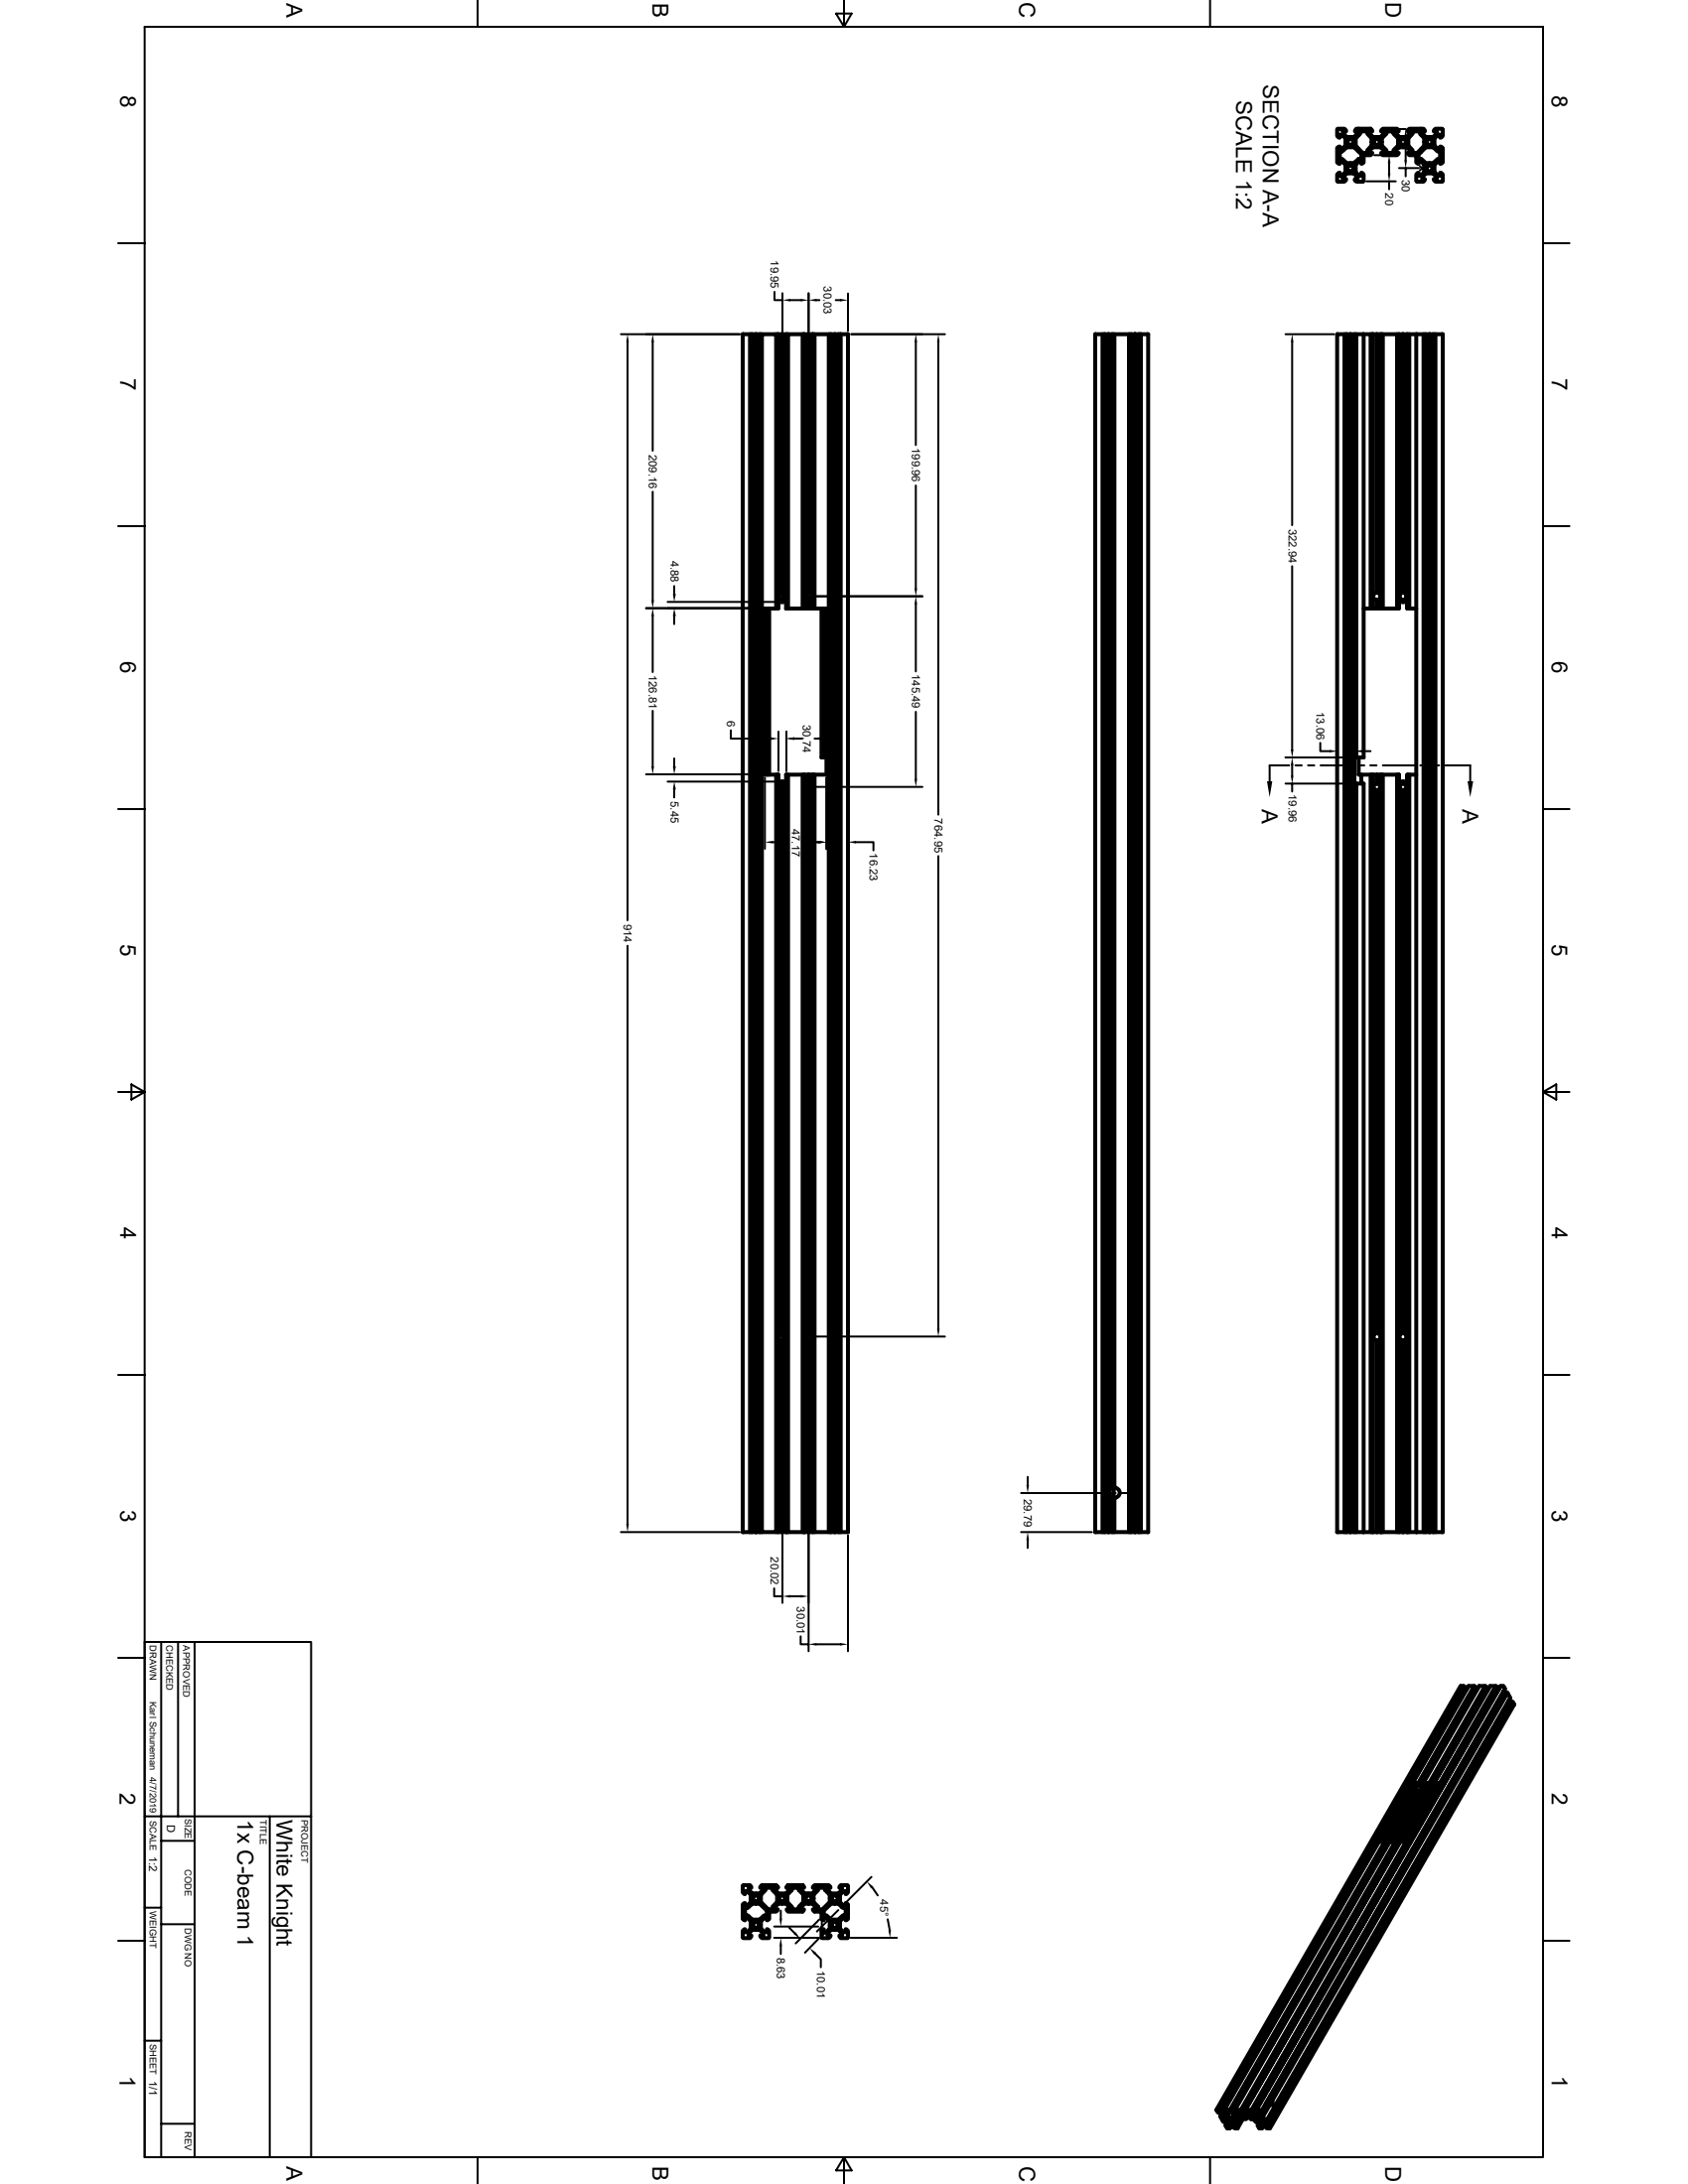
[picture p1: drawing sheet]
<svg xmlns="http://www.w3.org/2000/svg" width="216mm" height="279mm" viewBox="0 0 216 279" stroke-linecap="round" stroke-linejoin="round" font-family="sans-serif">
<g fill="none" stroke="#000" stroke-width=".51">
<path d="M171 16.6v.8l.2 .2h.2v-.4h.2l.5 .5v.9l-.5 .5h-.2v-.3l-.4 .1v1.9l.4 .2v-.4h.2l.5 .5v.9l-.5 .5h-.2v-.4h-.2l-.2 .2v.9M171.1 16.5v.1M171.1 16.5h.9l.2 .2v.1h-.4v.3l.5 .4h.9l.5-.4v-.3h-.4v-.1l.2-.2h.3v.8l-.4 .4v.5v.4l.4 .4v.4l-.6-.6h-.5h-.4l-.6 .6h-.3v.9h.3l.6 .6 .9-.1v1.4h-.9l-.5 .4v.3h.4v.1l-.2 .2h-.9M173.8 16.5h1.5l.2 .2v.1h-.3v.3l.4 .4h1l.4-.4v-.3h-.3v-.1l.2-.2h1.8l.2 .2v.1h-.4v.3l.4 .4v1.3l-.4 .5v.3h.4l-.2 .3h-1.8l-.2-.3h.3v-.3l-.4-.5h-1l-.4 .5v.3h.3l-.2 .3h-1.2v-.2l-.3-.3M173.8 17.3l.1-.2v-.3h1v.3l.5 .6 .1 .5-.1 .4-.5 .6v.4h-.6l-.5-.6M174.1 19.9v.4h-.3l-.6 .5M174.4 19.9v.9l-.3 .2v-.4h-.3l-.4 .5v.4v.5l.4 .5h.3v-.4l.3 .2v.9M177.3 16.8h.9v.3l.6 .6v.9l-.6 .6v.4h-.9v-.4l-.6-.6v-.9l.6-.6zM178.9 17.5h1.1v1.3M178.9 18.8h1.1M180 18.8h.1M180 18.8l.4 .5v.3h-.4l.3 .3h.8v.9l.3 .2v-.4h.3"/>
<path d="M181.7 16.5h-1.4l-.3 .2v.1h.4v.3l-.4 .4M181.7 19.5l-.3 .2v.6h.3M181.7 17.2l-.1-.1v-.3h-.9v.3l-.6 .6v.5v.4l.6 .6v.4h.6l.4-.5M184.4 16.5h-.8l-.2 .2v.1h.4v.3l-.5 .4h-.9l-.5-.4v-.3h.3v-.1l-.1-.2h-.4v.7l.5 .5v.5v.4l-.5 .5v.4l.7-.7h.9l.6 .6h.3v.9h-.3l-.6 .6h-.5h-.4l-.7-.6v.3l.5 .5v.9l-.5 .5h-.3v-.4l-.3 .2v.9M184.4 16.5l.1 .1M184.5 16.6v.8l-.2 .2h-.1v-.4h-.3l-.4 .5v.9l.4 .5h.3v-.3l.3 .1v1.9l-.3 .2v-.4h-.3l-.4 .5v.9l.4 .5h.3v-.4h.1l.2 .2v.9M171.1 23.2h.1M173.2 22.2l.5 .4v.3h-.4v.2l.2 .1h.8M174.4 23.2h-.1M181.2 23.2h.1M181.2 23.2h.9l.1-.3h-.3v-.3l.5-.4h.9l.5 .4v.3h-.4v.1l.2 .2h.8M184.5 23.2h-.1"/>
<path d="M95.9 42.8v153.2M96.1 42.8v153.2M96.2 42.8v153.2M96.6 42.8h.9M96.7 42.8v153.2M97.2 42.8v153.2M99.3 42.8h.2M99.5 42.8h.1v33.3M99.5 42.8v35.1M99.6 42.8h.4v33M100 42.8v33M100 42.8l.1 33"/>
<path d="M100.1 42.8h.4v33.3M100.5 42.8h.1M100.8 42.8h-.2v35.1M102.7 42.8h-1.9v35.1M102.8 42.8h-.1v35.1M102.8 42.8h.1v33.3M102.8 42.8v35.1M102.9 42.8h.5v33M103.4 42.8v33M103.4 42.8l.1 33M103.5 42.8h.4v33.4M103.9 42.8h.1"/>
<path d="M104 42.8h.2v35.1M104 42.8v35.1M104.2 42.8h3.3M106 42.8v153.2M106.2 42.8v153.2M106.3 42.8v153.2M106.7 42.8v153.2M106.8 42.8v153.2M107.2 42.8v153.2M107.4 42.8v153.2M107.5 42.8v153.2M107.5 42.8h1v153.2h-4.6"/>
<path d="M141 42.8v153.2M141.2 42.8v153.2M141.3 42.8v153.2M141.7 42.8v153.2M141.8 42.8v153.2M141.8 42.8h-1.7v153.2h1.7M142.2 42.8h.2v147.3M142.4 42.8h.1v147.4M142.5 42.8h2.7M144.4 42.8v153.2M144.6 42.8v153.2M144.7 42.8v153.2"/>
<path d="M145.1 42.8v153.2M145.2 42.8h.1M145.2 42.8v153.2M145.2 42.8h.7M145.6 42.8v153.2M145.7 42.8v153.2M145.9 42.8h1v153.2h-4.7M145.9 42.8v153.2M172 42.8v153.2M172.2 42.8v153.2M172.3 42.8v153.2M172.7 42.8v153.2"/>
<path d="M172.8 42.8v153.2M173.2 42.8v153.2M173.5 42.8v54.1M174.4 42.8h-3.4v153.2h2.3M174.4 42.8h.9v35.1M174.4 42.8v54.1h-1.1v-54.1M175.3 42.8h.3M175.5 42.8v35.1M175.6 42.8h.5v33M175.6 42.8v33.4M176.1 42.8v33M176.1 42.8h.5"/>
<path d="M176.7 42.8h.2v35.1M176.7 42.8h-.1v33.3M176.7 42.8v35.1M176.9 42.8h1.8v35.1M178.7 42.8h.2v35.1M178.9 42.8h.1v33.3M179 42.8h.4v33M179.4 42.8l.1 33M179.5 42.8h.1M180 42.8h-.5v33M180 42.8v33.3M180.3 42.8h.8"/>
<path d="M181.1 42.8v153.2M181.1 42.8h3.4v153.2h-3.4M182.1 42.8v153.2M182.2 42.8v153.2M182.4 42.8v153.2M182.8 42.8v153.2M182.9 42.8v153.2M183.3 42.8v153.2M183.4 42.8v153.2M183.6 42.8v153.2M98.1 77.9v21.2M98.2 77.9v21.2"/>
<path d="M98.4 77.9v21.2M99.3 77.9v-35.1h-1.8v153.2h1.8v-96.9M99.5 77.9h-1.7v21.2h1.8v.8M99.6 77.1v.8h-.1M99.6 76.5v.5M99.7 77l-.1 .1M99.7 77h.3M100 77h.5M100 76.8v.2M100.1 76.8v.2M100.5 77v.1M100.5 77.1v.8h2.3"/>
<path d="M100.5 76.5v.5M102.9 76.5v1.4h-.1M102.9 77.9h2.8v21.2h-5.2v.8M103.4 76.8v1.1M103.5 76.8v1.1M103.9 76.2l-.2-.3a.48 .48 0 0 0-.7 .2v.4a.48 .48 0 0 0 .7 .2l.2-.3M103.9 76.2v1.7M105.1 77.9v19h.6M105.3 77.9v19M105.4 77.9v19M105.7 77.9v19M174.4 77.9h1.2"/>
<path d="M175.6 76.4v1.5h.5M176.1 76.8v1.1M176.1 76.8v1.1h.5M176.6 76.5v1.4h.1M178.9 77.1v.8h-2.2M179 77h.1M179 76.5v.6M179 77h.4M179.4 76.8l.1 .2M179.5 76.8v.2M179.5 76.8v.2h.4M179.9 77v.1"/>
<path d="M180 77.1v.8M180 76.5v.5M180 77.9v-35.1h.3v35.1M180 77.9h1.1M99.5 99.1v96.9h-.2M99.6 100v70.8M99.6 99.9h.1M99.7 100h.3v.2M100 100v.2M100 100l.1 .2M100.1 100h.4M100.5 99.9h.1"/>
<path d="M100.5 100v70.9M100.6 99.1v96.9h.2M100.8 99.1v96.9h1.9M102.7 99.1v96.9h.1M102.8 99.1v96.9M102.9 99.1v71.8M103.4 99.1v1.1M103.5 99.1v1.1M103.9 99.1v71.8M104 99.1v96.9M104.2 99.1v96.9M173.2 97v3.2"/>
<path d="M173.3 96.9v.1M173.8 96.9v2.2h.3M175.3 99.1v96.9h-.9M175.5 99.1v96.9h-.2M175.6 99.1v71.8M176.1 99.1v1.1M176.6 99.1v71.8M176.7 99.1v96.9M176.9 99.1v96.9M178.7 99.1v96.9M178.9 99.1v96.9M178.9 99.9v-.8h-4.8v1.1"/>
<path d="M179 99.9h.1M179 100v70.9M179 100h.5M179.4 100v.2M179.5 100v.2M179.9 100h-.4v.2M179.9 99.9h.1M180 100v70.8M180 99.1v96.9M180.3 99.1v96.9M181.1 99.1h-1.1v.8M100 101.1v69.4"/>
<path d="M100.1 101.1v69.4M103.4 101.1v69.4M103.5 101.1v69.4M173.3 100.2h.1M173.5 100.2v95.8h.9M176.1 101.1v69.4M179.4 101.1v69.4M179.5 101.1v69.4M99.6 171.2v24.8h-.1M100 171.5l-.3-.1-.1-.2v-.3a.48 .48 0 0 1 .7-.3l.2 .3v.3l-.2 .2-.2 .1M100 171.5h.1M100 171.5v24.5"/>
<path d="M100 171.5l.1 24.5M100.1 171.5v24.5M100.5 171.2v24.8M102.9 171.2v24.8h.5M103.4 171.5l-.3-.1-.1-.2v-.3a.48 .48 0 0 1 .7-.3 .5 .5 0 0 1-.2 .9M103.4 171.5v24.5M103.4 171.5h.1M103.4 171.5l.1 24.5M103.9 171.2v24.8h-.4v-24.5M175.6 171.2v24.8M176.1 171.5a.47 .47 0 0 1-.4-.6 .47 .47 0 0 1 .7-.3l.1 .3v.3l-.1 .2-.3 .1M176.1 171.5h.1"/>
<path d="M176.1 171.5v24.5M176.1 171.5v24.5h.5M176.6 171.2v24.8h.1M179 171.2v-.3l.2-.3a.48 .48 0 0 1 .7 .3v.3l-.2 .2-.2 .1M179 171.2l.2 .2 .2 .1M179 171.2v24.8h.4M179.4 171.5l.1 24.5M179.4 171.5h.1M179.5 171.5v24.5M179.5 171.5v24.5h.5M180 171.2v24.8M96.6 196v-153.2h-1.6v153.2h1.7"/>
<path d="M96.7 196h.8M99.6 196h.4M100.1 196h.5M102.8 196h.1M142.2 190.3v-147.5h-.4v153.2h.4v-4.4M142.4 196v-4.2l.1-.1v4.3M142.4 190.2h.1M142.5 190.4l.1-.2a.73 .73 0 0 1 .5 1.1l-.5 .4-.1-.1M142.5 190.3v1.3M142.5 190.2a1.02 1.02 0 0 0-.6 .9l.6 .6M173.5 196h-.2v-95.8h1.1v95.8M175.5 196h.1"/>
<path d="M175.6 196h.5M176.7 196h2.3M180 196h1.1M186.8 215.7l-31.2 54.2 .1 .3 .2 .1v-.1h.1l.3 .3 .1 .2-.1 .1h-.1v-.1l-.1 .1 .3 .6 .2 .1-.1-.1h.1l.4 .3 .1 .2-.1 .1-.2-.1 .1 .3M186.9 215.7h.3l.1 .1M186.9 215.7h.1M187.2 215.7l-31.2 54.2M187.3 215.9l.3 .2M187.3 215.8l-31.2 54.2M187.5 216.1l-31.2 54.2M187.8 215.7l-31.3 54.3M188.6 215.7l.1 .1-7.2 12.4"/>
<path d="M188.6 215.9l.3 .2-6.9 11.9M188.7 215.8l-7.1 12.4M188.9 216.1h.1M189.2 215.7l-7.3 12.5M189.9 215.7h-.7l-7.2 12.4M190 215.9l.2 .2-6.7 11.7M190.1 215.8l-.2-.1-7.1 12.4M190.2 216.1h.2M190.6 215.7h.7l.1 .1-31.3 54.3M191.3 215.7l-31.2 54.2M191.4 215.9l.3 .2M191.4 215.8l-31.2 54.2"/>
<path d="M191.6 216.1l-31.2 54.2M191.9 215.7l-31.2 54.3M192.3 215.7h-.4v.1M192.3 216.4v.1l-30.1 52.1M192.3 215.7l.2 .3-31.3 54.2M192.3 216.5l.3 .1M192.7 216.5l.1 .1-30.1 52.1M192.8 216.6l.4 .6-31.3 54.2M193 217.6l.3 .2M193 217.6l-31.2 54.3M193.4 217.7l-31.3 54.2M193.5 217.8l-31.2 54.1"/>
<path d="M193.6 218.1h.1M193.7 218.1l-.2-.3-.2-.1-31.2 54.2M193.7 218.1l-31.3 54.2M176.8 235.6l4.2-7.2-.2-.3-4.3 7.5h.6l.1 .1M177.2 235.8l.2 .2M177.2 235.7l-19.8 34.3M177.2 235.7l-19.8 34.3-.1-.1M177.2 236.3l-14.4 25.1v.1M177.2 236.4l-.1 .3M177.3 236.3h.1M177.3 236l4.1-7v.2l-4 6.9M177.5 236.1l-.1-.1-.2 .3"/>
<path d="M177.7 235.6l-19.8 34.3h.8M178.4 235.6l-19.7 34.3 .1 .1M178.6 235.7l-19.8 34.3M178.6 236.4l-.1 .3M178.8 236l-14.6 25.4M179.1 235.6l-19.8 34.3M180.8 228.1h.6l.2 .1M181 228.4l-.1-.2h.4l.4 .3 .2 .4-.1 .2 .1 .1h-.3l-.2-.2M181.1 228.2l-.1 .1M181.2 228.2l-4.2 7.4M181.3 228.2l-4.3 7.4M181.4 228.3l-4.3 7.4"/>
<path d="M181.4 228.1l7.2-12.4h-.8l-31.2 54.2h.7l19.8-34.3M181.4 229.2l.3 .2h-.1M181.5 229.2l-3.7 6.4 3.7-6.4M181.5 228.2v.1l.2 .2 .2-.3M181.6 228.2h-.2l.1 .1M181.6 229.4l.1 .2-3.6 6M181.6 229.3l-3.6 6.3 3.6-6.2M181.7 228.5l.3 .4M181.8 229.6l-3.5 6M181.8 229.7l-3.4 5.9M181.8 228.7h.1M181.9 228.8l-.3 .4"/>
<path d="M181.9 228.9l-.1 .2M182 228l-.1 .2M182 228h.1M182.1 229.3l-.2 .3M182.2 228.3h.1M182.2 228.6l-.3 .5 .2 .1-.4 .1 .2 .3v.1l-.2-.1M182.2 228.4l-.1-.1h.1l-.1 .1 .3 .5 .3 .2v.1h-.1l.7 .1M182.2 228.7l-.2 .5M182.2 228.6h.1M182.2 227.8l-.1 .1M182.3 228.2h.4v.1l.4 .2 .2 .4-.2 .2 .1 .1h-.4v-.1l-.4-.2-.2-.4 .2-.2zM182.3 228.8l-.2 .4"/>
<path d="M182.4 228.9l-.3 .3M182.4 228.9l-3.9 6.8M182.4 228.2v.1M182.6 229.2v-.1l-3.9 6.8M182.6 228.2l-.3 .5M182.6 229.2l-3.9 6.8M182.7 229.3l-3.8 6.7-.4-.2M182.8 228.3l-.4 .6M182.8 228.3v-.1h.1l-.1-.1h-.8v.1l.2 .1-.1 .1M182.9 228.2l7.2-12.4-7.2 12.4M183.1 229.3l-3.7 6.3M183.1 228.6l-.3 .5"/>
<path d="M183.1 228.6l-.3 .6M183.1 228.5h.4l.1-.2-.2-.1v-.1h.7l-4.4 7.5h-.6l-19.8 34.4M183.2 228.7h.1M183.3 228.9l-.2 .2M183.3 228.6l.3 .1-.1 .1-.2-.1zM183.4 228.2l-.1 .3M183.4 228.1l7.2-12.4-7.2 12.5M183.4 228l-.3 .5-.3-.2 .1-.1M183.5 228.9l-.2 .3M183.6 228.9h-.2l-.1 .2 .1 .1M183.6 227.8l-.2 .2M183.6 228.3l-.1 .2"/>
<path d="M183.6 228.2h.4l-.3 .5-.1-.2 .1-.2zM183.8 228.2l-.1 .1M95 241.3v.8l.3 .2v-.4h.3l.4 .5 .1 .5-.1 .4-.4 .5h-.3v-.3l-.3 .1v1.9l.3 .2v-.4h.3l.4 .5 .1 .5-.1 .4-.4 .5h-.3v-.4l-.3 .2v.9M95 247.9h.1M95.1 241.2l-.1 .1M95.3 244.1h.3l.6-.6h1l.9 .9v.6h-.4l-.5 .6h-1l-.6-.6h-.3zM97.9 241.5h.9v.3l.6 .6v.9l-.6 .6v.4h-.5l-1-1v-.9l.6-.6zM98.3 247.9h-.8l-.3-.2v-.1h.4v-.2l-.4-.5h-1l-.4 .5v.2h.3l-.2 .3h-.8M98.3 247.9h.1M101.3 241.5h.9v.3l.5 .6v.9l-.5 .6v.4h-.9v-.4l-.6-.6v-.9l.6-.6zM104.6 241.5h.9v.3l.6 .6v.9l-.9 1h-.6v-.4l-.5-.6v-.9l.5-.6zM105.1 247.9v-.9l.3-.2v.4h.3l.4-.5v-.9l-.4-.5h-.3v.4l-.3-.2v-.9h-.9l-.2-.3h.4v-.3l-.5-.5h-.5h-.5l-.4 .5v.3h.3l-.1 .3h-1.9l-.2-.3h.4v-.3l-.5-.5h-.5h-.4l-.5 .5v.3h.4l-.2 .3h-.9v.9l-.3 .2v-.4h-.3l-.5 .5v.9l.5 .5h.3v-.4l.3 .2v.9"/>
<path d="M105.1 247.9h.1M105.4 244.4l.9-.9h.9l.6 .6h.4v.9h-.4l-.6 .6h-.9l-.6-.6h-.3zM108.4 241.2v.1M108.4 241.2h-.9l-.1 .3h.3v.3l-.5 .4h-.9l-.5-.4v-.3h.4v-.1l-.2-.2h-1.8l-.2 .2v.1h.4v.3l-.5 .4h-1l-.4-.4v-.3h.3l-.1-.3h-1.9l-.2 .3h.4v.3l-.5 .4h-.9l-.5-.4v-.3h.4v-.1l-.2-.2h-1.8l-.3 .2v.1h.4v.3l-.4 .4h-.5h-.5l-.4-.4v-.3h.3l-.2-.3h-.8M108.4 247.9h-.9l-.1-.3h.3v-.2l-.5-.5h-.9l-.5 .5v.2h.4v.1l-.2 .2h-.8M108.4 247.9h.1M108.5 241.3v.8l-.3 .2v-.4h-.3l-.5 .5v.5v.4l.5 .5h.3v-.3l.3 .1v1.9l-.3 .2v-.4h-.3l-.5 .5v.5v.4l.5 .5h.3v-.4l.3 .2v.9M155.7 269.9l.4 .1h-.1v.1l.5 .2M156 270.2l-.1 .1M156 270v.1M156.1 270.7l.2-.3-.2 .4M156.3 270.4l-.1 .3"/>
<path d="M156.3 270.5h.1M156.4 270.6l-.2 .2M156.4 270.7l-.1 .1M156.5 270.3l.1-.3-.1 .3M156.5 270.4l.2 .1v.1l-.2-.1zM156.6 270l-.1 .3M156.6 269.9l-.1 .1h.2l.1 .1-.1 .2h-.2M156.7 271.4l-.1 .1M156.8 270.7l-.3 .6M156.8 270.1l-.1 .2M156.8 271.9l.2-.3-.2 .3M156.9 270.7l.6 .4 .1 .2h-.1l-.1 .1"/>
<path d="M156.9 270.7h-.4l-.1 .2h-.1l.2 .4 .6 .2 .3-.1M156.9 270.7l-.3 .6M157 270.7l.5 .3M157 270l-.1 .1M157 271.6l-.2 .3M157 272.2h.1M157 271.7h.1M157.1 271.7l-.2 .3M157.1 271.9l-.1 .1M157.1 270l-.3 .5M157.2 271.4l.2-.4-.3 .5M157.2 270l-.3 .5"/>
<path d="M157.2 271.6l.2 .1v.1l-.3-.1zM157.3 270.1l-.3 .6M157.3 270.9l-.3 .5M157.4 272.2l-.1 .1h-.3M157.4 271.9l-.2 .3M157.4 271l-.3 .4M157.4 270v.1l-.1-.1h.2M157.5 271.3v-.2l-.1 .3M157.5 271.9l-.1 .3M157.6 270.3h.3M157.7 271.4l-.1 .3M157.7 270.6l-.2 .4h.2v-.2l.1-.1"/>
<path d="M157.8 270.7l-.2-.4-.4-.3h-.4l.1 .1-.1 .2 .2 .4M157.8 270.7l-.1 .1M157.9 272.1l-.1 .1M157.9 270h.2l-.1 .3 .1-.2M157.9 270.4l.2 .1v.1l-.2-.1zM157.9 269.9l19.8-34.3h.7l.2 .1-19.8 34.3h-.1v.1M158 270l-.1 .3M158 270l-.1 .3h.1M158 270l-.2 .3M158 271.1l-.2 .3M158 271.9l-.1 .1M158 270.7l-.1 .3"/>
<path d="M158.2 270.7l-.2 .3M158.2 270.1v-.1h.4v.1a.73 .73 0 0 1 .6 .6M158.3 270.7l-.7 1.2M158.3 270.7h-.4l-.1 .2 .2 .1v.1h-.4l.2 .3v.1l-.2-.1-.2 .1 .2 .4 .3 .1h.1l-.1-.1h.2l.1 .3M158.3 270.7l.3 .2v.1h-.1l.1 .1h.8v-.1h-.1M158.3 270l-.1 .3v.2M158.5 270l-.3 .5M158.5 271v-.1l-.6 1M158.5 271l-.5 .9M158.6 271.1l-.5 .8M158.7 270.1l-.4 .6-.1-.2M158.8 270l-.1 .1 .3 .2"/>
<path d="M159 271.1l-.7 1.2h-.4l-.1-.1h.1v-.1l-.3-.2h-.4l-.1 .2 .3 .1M159 270.3l-.3 .5-.4-.1M159 270.5l-.3 .5v-.2M159.2 270.7l-.2 .1 .1 .2h-.4M159.2 270.7l-.2 .1M159.3 270.4l.2 .1-.1 .1-.2-.1zM159.3 270l-.1 .3M159.4 270.7l-.1 .3-.1-.1 .1-.2h.4l.3 .3h-.1v-.1M159.4 270.3l.1-.2-.2-.2h.8l.1 .1h-.1v.1l.5 .2 .3-.2-.1-.1h-.1v-.1h.4l.1 .3v.1l-.2-.1-.1 .1 .1 .2M159.6 270.7l-.2 .3M159.6 270.5l.1 .2 .4 .1M159.6 270.1v-.1h.3l.1 .1"/>
<path d="M159.7 270l-.2 .3 .1 .2 .3-.5-.3 .5M159.9 271l.1 .1h.4l.3 .4v-.1h.1M160 270.1l.4 .4M160 270.1l-.3 .6M160.4 270.3l-.3 .5v.2M160.4 270.5h.1M160.4 270.5l.2 .2-.2 .3 .1-.3M160.4 270.5l-.3 .5h.3M160.6 271.3l.5 .1M160.7 270.4l.2 .1-.1 .1-.2-.1zM160.7 270l-.1 .3M160.8 271.4l.2 .1 .2 .4"/>
<path d="M160.8 271.4l-.1 .1M160.9 270.1l-.1 .2M160.9 271.9h.1v.1M160.9 271.9l.2-.3-.2 .3 .1 .3M160.9 270.7l-.3 .6-.1-.2 .2-.4h.3M161 270.7l.5 .2M161 270.7l-.3 .6M161.1 270.7l.3 .1h.1l-.1-.1 .1 .1 .4 .6-.1 .1v-.1h-.1l-.1 .1 .2 .4 .3 .1v-.1l.3 .3M161.1 272.2h.1M161.1 271.6l-.1 .3M161.1 270.2l-.1 .3M161.2 271.7l-.2 .3h.1"/>
<path d="M161.2 271.9l-.1 .1zM161.3 272.2v-.3h.4l.3 .2 .1 .1h-.2l.2 .1h.3M161.3 271.6l.2 .1v.1l-.2-.1zM161.4 270.9l-.3 .5h.1M161.4 270.7v.1M161.5 271.9l-.2 .3h.2M161.5 270.9l.2 .4h-.1l-.1 .1M161.5 270.9l-.2 .6M161.6 271.9l-.1 .3M161.6 271.3v-.2l-.1 .3h-.2l.2-.4-.2 .4M161.6 271.9l-.2 .4h-.3M161.8 271.4l-.1 .3"/>
<path d="M162 269.1l-.9 1.6-.1-.2 .2-.2M162 269l.2 .3M162 272.1l-.1 .1M162.1 271.9v.1M162.1 268.8l.1-.1 .4 .2-.3 .3M162.2 268.6v.1M162.2 268.7l-.2 .4M162.2 269.2l-.8 1.5M162.3 268.7l.3 .1M162.4 269.2h-.1l-.8 1.5M162.4 269.2l-.9 1.6M162.6 268.6l30.1-52.1-30.1 52.1"/>
<path d="M162.6 268.9h.1l-.2 .4 .2-.3M162.6 268.6v.2v-.1zM162.6 268.6l.1 .1M162.7 261.5l-5.1 8.8-.2-.2M162.7 268.9v.3M162.7 268.7l.1 .3-.1 .2-.1 .1-.2-.1M162.9 261.3l-.1 .1M164.1 261.5l-5.1 8.8h.2l.2-.3-.2 .3h.2l.1-.2M164.1 261.5h.1M164.2 261.4l-.1 .1M164.3 261.3l-.1 .1"/>
<circle cx="172.7" cy="18.2" r=".39"/>
<circle cx="176.1" cy="18.2" r=".39"/>
<circle cx="179.5" cy="18.2" r=".39"/>
<circle cx="182.8" cy="18.2" r=".39"/>
<circle cx="172.7" cy="21.5" r=".39"/>
<circle cx="182.8" cy="21.5" r=".39"/>
<circle cx="100.1" cy="76.3" r=".47"/>
<circle cx="176.1" cy="76.3" r=".47"/>
<circle cx="179.4" cy="76.3" r=".47"/>
<circle cx="100" cy="100.7" r=".43"/>
<circle cx="103.4" cy="100.7" r=".43"/>
<circle cx="176.1" cy="100.7" r=".43"/>
<circle cx="179.4" cy="100.7" r=".43"/>
<circle cx="96.7" cy="246.3" r=".39"/>
<circle cx="96.7" cy="242.9" r=".39"/>
<circle cx="100" cy="242.9" r=".39"/>
<circle cx="103.4" cy="242.9" r=".39"/>
<circle cx="106.8" cy="242.9" r=".39"/>
<circle cx="106.8" cy="246.3" r=".39"/>
</g>
<g fill="none" stroke="#000" stroke-width=".34">
<path d="M97.8 241.2v.7M97.8 243.8v.4M97.8 245v.3M99.5 242.2v.5M99.5 243.1v.4M99.6 242.2v.5M99.6 243.1v.4M100.5 242.2v.5M100.5 243.1v.4M100.5 243.1v.5M102.9 242.2v.5M102.9 243.1v.4"/>
<path d="M103 242.2v.5M103 243.1v.4M103.9 242.2v.5M103.9 243.1v.4M105.1 244.6h.3M105.4 245l-.3 .3M105.6 247.2l-.5 .4M105.7 241.2v.8M105.7 243.8v.3M105.7 245v.4M106.3 245.5v.5M106.3 246.5v.4"/>
<path d="M106.4 246.3l-.3 .3M107.1 245.6l-.2 .3M107.4 243l-.6 .5M108.5 244.3l-.3 .3"/>
</g>
<g fill="#000">
<circle cx="173.3" cy="96.9" r=".25"/>
<circle cx="173.3" cy="100.2" r=".25"/>
</g>
<g fill="none" stroke="#000" stroke-width=".25">
<path d="M18.5 3.4h178.9v272.6h-178.9zM61.1 0v3.4M106.9 1.7h2l-1 1.7zM107.9 0v3.4M154.8 0v3.4M171.1 19.3l.3 .3M171.3 16.5l.5 .5M172 18.7l.2 .2M172.3 17.5l.3 .3M173.1 18.3l.3 .2M173.5 17.2l.2 .2M175.8 19.9h2.7"/>
<path d="M178.9 16.5h.9M179.8 17.5v3M181.7 19.3l.1 .1M181.9 16.5l.3 .3M182.2 18.3l.5 .5M182.9 17.5l.6 .6M183.5 16.6l.2 .2M183.7 16.8l.5 .4M184.2 17.3l.2 .2M184.2 18.8l.3 .3M15.1 31.1h3.4M99.1 37.3v1.1h1"/>
<path d="M100.1 37.5v38.4M101.1 38.4h1.3M103.4 37.5v38.4M104.4 38.4h.4M106.9 38.4h.5M108.5 37.5v4.8M171.1 20.7l.2 .3M171.1 22.3l.9 .9M172.1 21.8l.4 .4M172.7 20.9l.6 .5M174.8 23.2h3.7M177.7 20.9v1.3"/>
<path d="M177.7 23.2v1M178.9 21.5h2.6M179.8 21.5v1.1M181.6 21.3l.9 .8M181.7 22.4l.2 .2M182.2 21.3l.2 .2M182.5 20.9l-.9 .9M182.8 21.9l.2 .3M183.2 20.9l.3 .2M183.7 22.9l.4 .3M184.2 20.3l.3 .3M197.4 31.1h3.3"/>
<path d="M79.4 42.8h15.2M80.3 43.8v73.9M83.5 43.8v13.9M108.5 43.2v65.4M117.1 43.8v13.1M120 43.8v60.4M120.9 42.8h-12M164.4 42.8h6.2M165.3 43.8v23.4M171.1 43.2v53.7M15.1 67.3h3.4M82.6 77.8h14.8"/>
<path d="M83.5 78.8v7.2M83.5 62.9v13.9M85.4 77h13.8M86.2 75v1M86.2 78.8v1M99.8 76.3h.6M100.1 76v.6M103.1 76.3h.6M103.4 76v.6M117.1 62.1v13.2M117.1 77.3v8.6M118 76.3h-14.2"/>
<path d="M165.3 72.4v23.5M197.4 67.3h3.3M82.6 99.1h14.8M83.5 90.9v7.1M85.4 100h13.8M86.2 97v1M93.5 93.4v1.1h5.1M97.8 99.5v9.1M99.6 93.6v5M100.6 93.6v5M101.6 94.5h1M104.2 94.5h.5"/>
<path d="M105.7 93.6v5M105.7 99.5v9.1M117.1 91.1v8.6M164.4 96.9h8.5M164.9 97.9h-2.5v2M165.3 97.9v1.3M165.7 97.9h.8M167.3 97.9h.8M168.9 95v1.1h1.2M168.9 97.9h4M173.3 95.2v1.4M173.7 97.9h.8"/>
<path d="M174.3 96.1h1M175.3 97.9h.8M176.9 97.9h4M181.7 97.9h.8M183.3 97.9h.8M184.9 97.9h3.1v2M15.1 103.5h3.4M86.2 101v1M98.8 107.7h2M99.8 100.7h.6M100.1 100.4v.6M102.8 107.7h1.9"/>
<path d="M103.1 100.7h.6M103.4 100.4v.6M103.8 100.7h14.2M109.5 107.7h2.2v1.1M120 109.5v60.5M164.4 100.2h8.5M165.3 100.2v1.1M197.4 103.5h3.3M15.1 139.7h3.4M16.8 138.7l1.7 1-1.7 1zM80.3 121v73.9M197.4 139.7l1.7-1v2z"/>
<path d="M197.4 139.7h3.3M15.1 175.9h3.4M99.8 171h.6M100.1 170.7v.6M100.1 171.4v33.7M103.1 171h.6M103.4 170.7v.6M103.4 171.4v39.8M103.8 171h17.1M197.4 175.9h3.3M79.4 196h15.2M108.5 196.4v14.8"/>
<path d="M130.6 191h12.1M130.6 196h9.1M131.4 188.9v1.1M131.4 197v1M143.2 191h2.2M15.1 212.1h3.4M18.5 210.1h21.3v65.9h-21.3zM20.6 210.1v65.9M22.8 210.1v22.3M24.9 210.1v65.9M99 203.2v1h1.1M101.1 204.2h1.3"/>
<path d="M102.4 209.3v1.1h1M104.4 210.4h3M197.4 212.1h3.3M18.5 232.4h21.3M20.6 235.5h4.3M34.5 232.4v43.6M15.1 248.3h3.4M18.5 244.1h2.1M20.6 246.2h4.3M99 247.9h5.7M99 246.5h5.6M99.9 244.4v1"/>
<path d="M99.9 249v1M100.9 246.6l.7 .7M104.3 249.9l.7 .8v1M104.8 245.6l-3 3M104.8 247.9l-1.8 1.9M105.1 245.6v1.4M107.2 244.3l-2.7 2.8M108.8 247.9h5.9M111.5 240.1l-4 4M111.5 241.4l.8 1.1M113.5 245.5l.3 1.4M197.4 248.3h3.3"/>
<path d="M18.5 261.1h2.1M20.6 271.7h4.3M61.1 276v3.4M107.9 276l1 1.7h-2zM107.9 276v3.4M154.8 276v3.4"/>
</g>
<g fill="#000">
<path d="M179.8 16.5l.2 1h-.4zM100.1 38.4l1-.2v.4zM102.4 38.2l1 .2-1 .2zM103.4 38.4l1-.2v.4zM107.4 38.2l1.1 .2-1.1 .2zM177.7 19.9l.1 1h-.3zM177.5 22.2h.3l-.1 1zM179.6 20.5h.4l-.2 1zM80.3 42.8l.1 1h-.3zM83.5 42.8l.2 1h-.4zM117.1 42.8l.2 1h-.3zM120 42.8l.2 1h-.4z"/>
<path d="M165.3 42.8l.1 1h-.3zM83.3 76.8h.4l-.2 1zM83.5 77.8l.2 1h-.4zM86.2 77.8l.2 1h-.3zM86.1 76h.3l-.2 1zM117 75.3h.3l-.2 1zM117.1 76.3l.2 1h-.3zM83.3 98h.4l-.2 1.1zM86.1 98h.3l-.2 1.1zM98.6 94.3l1 .2-1 .2zM100.6 94.5l1-.2v.4zM104.7 94.3l1 .2-1 .2z"/>
<path d="M117 99.7h.3l-.2 1zM162.1 99.9h.6l-.3 2.1zM165.1 95.9h.3l-.1 1zM165.3 96.9l.1 1h-.3zM165.1 99.2h.3l-.1 1zM170.1 95.9l1 .2-1 .2zM173.3 96.1l1-.2v.4zM187.7 99.9h.7l-.4 2.1zM86.2 100l.2 1h-.3zM97.8 107.7l1-.1v.3zM104.7 107.6l1 .1-1 .2zM108.5 107.7l1-.1v.3z"/>
<path d="M119.8 170h.4l-.2 1zM80.1 194.9h.3l-.1 1.1zM131.3 190h.3l-.2 1zM131.4 196l.2 1h-.3zM100.1 204.2l1-.2v.4zM102.4 204l1 .2-1 .2zM103.4 210.4l1-.2v.3zM107.4 210.2l1.1 .2-1.1 .1zM99.7 245.4h.3l-.1 1.1zM99.9 247.9l.1 1.1h-.3zM101.5 247.4l.3-.2 .6 .8zM103.5 249.2l.9 .6-.3 .3z"/>
<path d="M110.9 240.7l.8 .6-.3 .3zM113.6 246.9h.4l-.2 1z"/>
</g>
<g font-size="2.8">
<text x="36.7" y=".3" transform="rotate(90 36.7 .3)">A</text>
<text x="83.5" y=".3" transform="rotate(90 83.5 .3)">B</text>
<text x="130.3" y=".3" transform="rotate(90 130.3 .3)">C</text>
<text x="177.2" y=".3" transform="rotate(90 177.2 .3)">D</text>
<text x="161.5" y="10.8" transform="rotate(90 161.5 10.8)">SECTION A-A</text>
<text x="15.4" y="12.2" transform="rotate(90 15.4 12.2)">8</text>
<text x="158.1" y="12.8" transform="rotate(90 158.1 12.8)">SCALE 1:2</text>
<text x="198.5" y="12.2" transform="rotate(90 198.5 12.2)">8</text>
<text x="15.4" y="48.4" transform="rotate(90 15.4 48.4)">7</text>
<text x="198.5" y="48.4" transform="rotate(90 198.5 48.4)">7</text>
<text x="15.4" y="84.6" transform="rotate(90 15.4 84.6)">6</text>
<text x="198.5" y="84.6" transform="rotate(90 198.5 84.6)">6</text>
<text x="161.4" y="103.5" transform="rotate(90 161.4 103.5)">A</text>
<text x="187" y="103.5" transform="rotate(90 187 103.5)">A</text>
<text x="15.4" y="120.8" transform="rotate(90 15.4 120.8)">5</text>
<text x="198.5" y="120.8" transform="rotate(90 198.5 120.8)">5</text>
<text x="15.4" y="157" transform="rotate(90 15.4 157)">4</text>
<text x="198.5" y="157" transform="rotate(90 198.5 157)">4</text>
<text x="15.4" y="193.2" transform="rotate(90 15.4 193.2)">3</text>
<text x="198.5" y="193.2" transform="rotate(90 198.5 193.2)">3</text>
<text x="15.3" y="229.4" transform="rotate(90 15.3 229.4)">2</text>
<text x="30.4" y="232.8" transform="rotate(90 30.4 232.8)">1x C-beam 1</text>
<text x="35.3" y="232.8" transform="rotate(90 35.3 232.8)">White Knight</text>
<text x="198.5" y="229.4" transform="rotate(90 198.5 229.4)">2</text>
<text x="15.3" y="265.6" transform="rotate(90 15.3 265.6)">1</text>
<text x="198.5" y="265.6" transform="rotate(90 198.5 265.6)">1</text>
<text x="36.7" y="277.2" transform="rotate(90 36.7 277.2)">A</text>
<text x="83.5" y="277.2" transform="rotate(90 83.5 277.2)">B</text>
<text x="130.3" y="277.1" transform="rotate(90 130.3 277.1)">C</text>
<text x="177.2" y="277.1" transform="rotate(90 177.2 277.1)">D</text>
</g>
<g font-size="1.4">
<text x="179.3" y="23" transform="rotate(90 179.3 23)">30</text>
<text x="177.2" y="24.7" transform="rotate(90 177.2 24.7)">20</text>
<text x="98.6" y="33.3" transform="rotate(90 98.6 33.3)">19.95</text>
<text x="105.3" y="36.6" transform="rotate(90 105.3 36.6)">30.03</text>
<text x="83" y="58.1" transform="rotate(90 83 58.1)">209.16</text>
<text x="116.6" y="57.3" transform="rotate(90 116.6 57.3)">199.96</text>
<text x="85.8" y="71.7" transform="rotate(90 85.8 71.7)">4.88</text>
<text x="164.8" y="67.7" transform="rotate(90 164.8 67.7)">322.94</text>
<text x="83" y="86.3" transform="rotate(90 83 86.3)">126.81</text>
<text x="116.6" y="86.2" transform="rotate(90 116.6 86.2)">145.49</text>
<text x="93" y="92.2" transform="rotate(90 93 92.2)">6</text>
<text x="102.7" y="92.7" transform="rotate(90 102.7 92.7)">30.74</text>
<text x="168.4" y="91.1" transform="rotate(90 168.4 91.1)">13.06</text>
<text x="164.8" y="101.6" transform="rotate(90 164.8 101.6)">19.96</text>
<text x="85.8" y="102.5" transform="rotate(90 85.8 102.5)">5.45</text>
<text x="101.3" y="106" transform="rotate(90 101.3 106)">47.17</text>
<text x="119.5" y="104.7" transform="rotate(90 119.5 104.7)">764.95</text>
<text x="111.2" y="109.1" transform="rotate(90 111.2 109.1)">16.23</text>
<text x="79.8" y="118.2" transform="rotate(90 79.8 118.2)">914</text>
<text x="130.9" y="191.7" transform="rotate(90 130.9 191.7)">29.79</text>
<text x="98.6" y="199.2" transform="rotate(90 98.6 199.2)">20.02</text>
<text x="101.9" y="205.5" transform="rotate(90 101.9 205.5)">30.01</text>
<text x="21.3" y="233.4" transform="rotate(90 21.3 233.4)">D</text>
<text x="19.1" y="237.5" transform="rotate(90 19.1 237.5)">1:2</text>
<text x="112.6" y="243" transform="rotate(90 112.6 243)">45°</text>
<text x="99.4" y="250.4" transform="rotate(90 99.4 250.4)">8.63</text>
<text x="104.5" y="252.1" transform="rotate(90 104.5 252.1)">10.01</text>
<text x="19.1" y="266.2" transform="rotate(90 19.1 266.2)">1/1</text>
</g>
<g font-size="1.2">
<text x="19.1" y="210.5" transform="rotate(90 19.1 210.5)">DRAWN</text>
<text x="21.3" y="210.5" transform="rotate(90 21.3 210.5)">CHECKED</text>
<text x="23.4" y="210.5" transform="rotate(90 23.4 210.5)">APPROVED</text>
<text x="19.1" y="217.6" transform="rotate(90 19.1 217.6)">Karl Schuneman</text>
<text x="19.1" y="227.3" transform="rotate(90 19.1 227.3)">4/7/2019</text>
<text x="19.1" y="232.9" transform="rotate(90 19.1 232.9)">SCALE</text>
<text x="23.6" y="232.6" transform="rotate(90 23.6 232.6)">SIZE</text>
<text x="33.2" y="232.8" transform="rotate(90 33.2 232.8)">TITLE</text>
<text x="38.5" y="232.8" transform="rotate(90 38.5 232.8)">PROJECT</text>
<text x="23.6" y="239.1" transform="rotate(90 23.6 239.1)">CODE</text>
<text x="19.1" y="244.5" transform="rotate(90 19.1 244.5)">WEIGHT</text>
<text x="23.6" y="246.6" transform="rotate(90 23.6 246.6)">DWG NO</text>
<text x="19.1" y="261.5" transform="rotate(90 19.1 261.5)">SHEET</text>
<text x="23.6" y="272.6" transform="rotate(90 23.6 272.6)">REV</text>
</g>
</svg>
